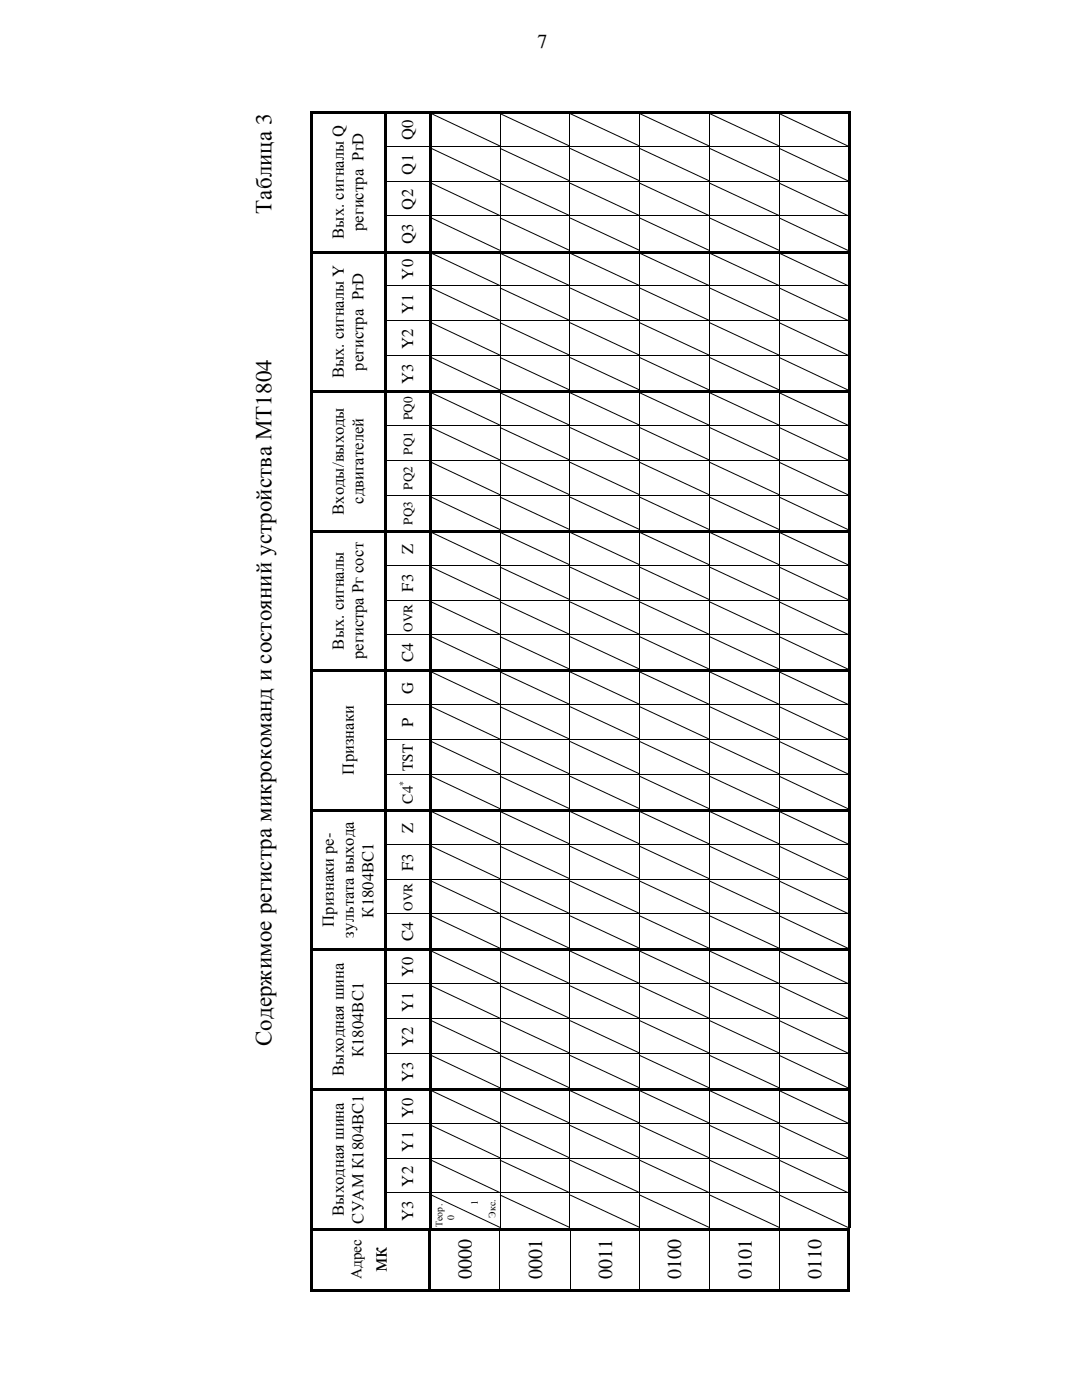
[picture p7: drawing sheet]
<svg xmlns="http://www.w3.org/2000/svg" width="216mm" height="279mm" viewBox="0 0 216 279" stroke-linecap="round" stroke-linejoin="round" font-family="sans-serif">
<g fill="#000">
<path d="M61.8 22.2h.5v.5h-.5zM61.8 22.7h.5v6.4h-.5zM61.8 29.1h.5v.4h-.5zM61.8 29.5h.5v6.6h-.5zM61.8 36.2h.5v.4h-.5zM62.3 22.2h14.4v.5h-14.4zM76.7 22.2h.4v.5h-.4zM76.7 29.1h.4v.4h-.4zM76.7 36.2h.4v.4h-.4zM77.1 22.2h8.5v.5h-8.5zM85.6 22.2h.5v.5h-.5zM85.6 22.7h.5v6.4h-.5z"/>
<path d="M85.6 29.1h.5v.4h-.5zM85.6 29.5h.5v6.6h-.5zM85.6 36.2h.5v.4h-.5zM86.1 22.2h13.6v.5h-13.6zM99.7 22.2h.5v.5h-.5zM99.7 29.1l.1 .4zM99.7 36.2l.1 .4zM100.2 22.2h13.4v.5h-13.4zM113.6 22.2h.5v.5h-.5zM113.6 29.1h.2v.4h-.2zM113.6 36.2h.2v.4h-.2zM114.1 22.2h13.5v.5h-13.5z"/>
<path d="M127.6 22.2h.4v.5h-.4zM127.6 29.1l.1 .4zM127.6 36.2l.1 .4zM128 22.2h13.5v.5h-13.5zM141.5 22.2h.5v.5h-.5zM141.5 29.1h.1v.4h-.1zM141.5 36.2h.1v.4h-.1zM142 22.2h13.4v.5h-13.4zM155.4 22.2h.5v.5h-.5zM155.4 29.1l.1 .4zM155.4 36.2l.1 .4zM155.9 22.2h13.3v.5h-13.3z"/>
<path d="M169.2 22.2h.5v.5h-.5zM169.2 22.7h.5v6.4h-.5zM169.2 29.1h.5v.4h-.5zM169.2 29.5h.5v6.6h-.5zM169.2 36.2h.5v.4h-.5zM61.8 36.6h.5v6.4h-.5zM61.8 43h.5v.5h-.5zM61.8 43.5h.5v6.5h-.5zM61.8 50h.5v.5h-.5zM61.8 50.5h.5v6.5h-.5zM61.8 57h.5v.4h-.5zM62.3 50h14.4v.5h-14.4z"/>
<path d="M76.7 43h.4v.5h-.4zM76.7 50h.4v.5h-.4zM76.7 57h.4v.4h-.4zM77.1 50h8.5v.5h-8.5zM85.6 36.6h.5v6.4h-.5zM85.6 43h.5v.5h-.5zM85.6 43.5h.5v6.5h-.5zM85.6 50h.5v.5h-.5zM85.6 50.5h.5v6.5h-.5zM85.6 57h.5v.4h-.5zM86.1 50h13.6v.5h-13.6zM99.7 43l.1 .5z"/>
<path d="M99.7 50h.5v.5h-.5zM99.7 57l.1 .4zM100.2 50h13.4v.5h-13.4zM113.6 43h.2v.5h-.2zM113.6 50h.5v.5h-.5zM113.6 57h.2v.4h-.2zM114.1 50h13.5v.5h-13.5zM127.6 43l.1 .5zM127.6 50h.4v.5h-.4zM127.6 57l.1 .4zM128 50h13.5v.5h-13.5zM141.5 43h.1v.5h-.1z"/>
<path d="M141.5 50h.5v.5h-.5zM141.5 57h.1v.4h-.1zM142 50h13.4v.5h-13.4zM155.4 43l.1 .5zM155.4 50h.5v.5h-.5zM155.4 57l.1 .4zM155.9 50h13.3v.5h-13.3zM169.2 36.6h.5v6.4h-.5zM169.2 43h.5v.5h-.5zM169.2 43.5h.5v6.5h-.5zM169.2 50h.5v.5h-.5zM169.2 50.5h.5v6.5h-.5z"/>
<path d="M169.2 57h.5v.4h-.5zM61.8 57.4h.5v6.5h-.5zM61.8 64h.5v.4h-.5zM61.8 64.4h.5v6.5h-.5zM61.8 70.9h.5v.5h-.5zM61.8 71.4h.5v6.4h-.5zM61.8 77.9h.5v.5h-.5zM62.3 77.9h14.4v.5h-14.4zM76.7 64h.4v.4h-.4zM76.7 70.9h.4v.5h-.4zM76.7 77.9h.4v.5h-.4zM77.1 77.9h8.5v.5h-8.5z"/>
<path d="M85.6 57.4h.5v6.5h-.5zM85.6 64h.5v.4h-.5zM85.6 64.4h.5v6.5h-.5zM85.6 70.9h.5v.5h-.5zM85.6 71.4h.5v6.4h-.5zM85.6 77.9h.5v.5h-.5zM86.1 77.9h13.6v.5h-13.6zM99.7 64l.1 .4zM99.7 70.9l.1 .5zM99.7 77.9h.5v.5h-.5zM100.2 77.9h13.4v.5h-13.4zM113.6 64h.2v.4h-.2z"/>
<path d="M113.6 70.9h.2v.5h-.2zM113.6 77.9h.5v.5h-.5zM114.1 77.9h13.5v.5h-13.5zM127.6 64l.1 .4zM127.6 70.9l.1 .5zM127.6 77.9h.4v.5h-.4zM128 77.9h13.5v.5h-13.5zM141.5 64h.1v.4h-.1zM141.5 70.9h.1v.5h-.1zM141.5 77.9h.5v.5h-.5zM142 77.9h13.4v.5h-13.4zM155.4 64l.1 .4z"/>
<path d="M155.4 70.9l.1 .5zM155.4 77.9h.5v.5h-.5zM155.9 77.9h13.3v.5h-13.3zM169.2 57.4h.5v6.5h-.5zM169.2 64h.5v.4h-.5zM169.2 64.4h.5v6.5h-.5zM169.2 70.9h.5v.5h-.5zM169.2 71.4h.5v6.4h-.5zM169.2 77.9h.5v.5h-.5zM61.8 78.4h.5v6.4h-.5zM61.8 84.8h.5v.5h-.5zM61.8 85.3h.5v6.5h-.5z"/>
<path d="M61.8 91.9h.5v.4h-.5zM61.8 92.3h.5v6.4h-.5zM61.8 98.7h.5v.5h-.5zM76.7 84.8h.4v.5h-.4zM76.7 91.9h.4v.4h-.4zM76.7 98.7h.4v.5h-.4zM85.6 78.4h.5v6.4h-.5zM85.6 84.8h.5v.5h-.5zM85.6 85.3h.5v6.5h-.5zM85.6 91.9h.5v.4h-.5zM85.6 92.3h.5v6.4h-.5zM85.6 98.7h.5v.5h-.5z"/>
<path d="M99.7 84.8l.1 .5zM99.7 91.9l.1 .4zM99.7 98.7l.1 .5zM113.6 84.8h.2v.5h-.2zM113.6 91.9h.2v.4h-.2zM113.6 98.7h.2v.5h-.2zM127.6 84.8l.1 .5zM127.6 91.9l.1 .4zM127.6 98.7l.1 .5zM141.5 84.8h.1v.5h-.1zM141.5 91.9h.1v.4h-.1zM141.5 98.7h.1v.5h-.1z"/>
<path d="M155.4 84.8l.1 .5zM155.4 91.9l.1 .4zM155.4 98.7l.1 .5zM169.2 78.4h.5v6.4h-.5zM169.2 84.8h.5v.5h-.5zM169.2 85.3h.5v6.5h-.5zM169.2 91.9h.5v.4h-.5zM169.2 92.3h.5v6.4h-.5zM169.2 98.7h.5v.5h-.5zM61.8 99.2h.5v6.5h-.5zM61.8 105.7h.5v.6h-.5zM61.8 106.3h.5v6.4h-.5z"/>
<path d="M61.8 112.7h.5v.4h-.5zM61.8 113.1h.5v6.5h-.5zM62.3 105.7h14.4v.6h-14.4zM76.7 105.7h.4v.6h-.4zM76.7 112.7h.4v.4h-.4zM77.1 105.7h8.5v.6h-8.5zM85.6 99.2h.5v6.5h-.5zM85.6 105.7h.5v.6h-.5zM85.6 106.3h.5v6.4h-.5zM85.6 112.7h.5v.4h-.5zM85.6 113.1h.5v6.5h-.5zM86.1 105.7h13.6v.6h-13.6z"/>
<path d="M99.7 105.7h.5v.6h-.5zM99.7 112.7l.1 .4zM100.2 105.7h13.4v.6h-13.4zM113.6 105.7h.5v.6h-.5zM113.6 112.7h.2v.4h-.2zM114.1 105.7h13.5v.6h-13.5zM127.6 105.7h.4v.6h-.4zM127.6 112.7l.1 .4zM128 105.7h13.5v.6h-13.5zM141.5 105.7h.5v.6h-.5zM141.5 112.7h.1v.4h-.1zM142 105.7h13.4v.6h-13.4z"/>
<path d="M155.4 105.7h.5v.6h-.5zM155.4 112.7l.1 .4zM155.9 105.7h13.3v.6h-13.3zM169.2 99.2h.5v6.5h-.5zM169.2 105.7h.5v.6h-.5zM169.2 106.3h.5v6.4h-.5zM169.2 112.7h.5v.4h-.5zM169.2 113.1h.5v6.5h-.5zM61.8 119.7h.5v.4h-.5zM61.8 120.1h.5v6.5h-.5zM61.8 126.6h.5v.5h-.5zM61.8 127.1h.5v6.4h-.5z"/>
<path d="M61.8 133.6h.5v.5h-.5zM62.3 133.6h14.4v.5h-14.4zM76.7 119.7h.4v.4h-.4zM76.7 126.6h.4v.5h-.4zM76.7 133.6h.4v.5h-.4zM77.1 133.6h8.5v.5h-8.5zM85.6 119.7h.5v.4h-.5zM85.6 120.1h.5v6.5h-.5zM85.6 126.6h.5v.5h-.5zM85.6 127.1h.5v6.4h-.5zM85.6 133.6h.5v.5h-.5zM86.1 133.6h13.6v.5h-13.6z"/>
<path d="M99.7 119.7l.1 .4zM99.7 126.6l.1 .5zM99.7 133.6h.5v.5h-.5zM100.2 133.6h13.4v.5h-13.4zM113.6 119.7h.2v.4h-.2zM113.6 126.6h.2v.5h-.2zM113.6 133.6h.5v.5h-.5zM114.1 133.6h13.5v.5h-13.5zM127.6 119.7l.1 .4zM127.6 126.6l.1 .5zM127.6 133.6h.4v.5h-.4zM128 133.6h13.5v.5h-13.5z"/>
<path d="M141.5 119.7h.1v.4h-.1zM141.5 126.6h.1v.5h-.1zM141.5 133.6h.5v.5h-.5zM142 133.6h13.4v.5h-13.4zM155.4 119.7l.1 .4zM155.4 126.6l.1 .5zM155.4 133.6h.5v.5h-.5zM155.9 133.6h13.3v.5h-13.3zM169.2 119.7h.5v.4h-.5zM169.2 120.1h.5v6.5h-.5zM169.2 126.6h.5v.5h-.5zM169.2 127.1h.5v6.4h-.5z"/>
<path d="M169.2 133.6h.5v.5h-.5zM61.8 134.1h.5v6.4h-.5zM61.8 140.5h.5v.5h-.5zM61.8 141h.5v6.5h-.5zM61.8 147.6h.5v.4h-.5zM61.8 148h.5v6.4h-.5zM61.8 154.4h.5v.5h-.5zM76.7 140.5h.4v.5h-.4zM76.7 147.6h.4v.4h-.4zM76.7 154.4h.4v.5h-.4zM85.6 134.1h.5v6.4h-.5zM85.6 140.5h.5v.5h-.5z"/>
<path d="M85.6 141h.5v6.5h-.5zM85.6 147.6h.5v.4h-.5zM85.6 148h.5v6.4h-.5zM85.6 154.4h.5v.5h-.5zM99.7 140.5l.1 .5zM99.7 147.6l.1 .4zM99.7 154.4l.1 .5zM113.6 140.5h.2v.5h-.2zM113.6 147.6h.2v.4h-.2zM113.6 154.4h.2v.5h-.2zM127.6 140.5l.1 .5zM127.6 147.6l.1 .4z"/>
<path d="M127.6 154.4l.1 .5zM141.5 140.5h.1v.5h-.1zM141.5 147.6h.1v.4h-.1zM141.5 154.4h.1v.5h-.1zM155.4 140.5l.1 .5zM155.4 147.6l.1 .4zM155.4 154.4l.1 .5zM169.2 134.1h.5v6.4h-.5zM169.2 140.5h.5v.5h-.5zM169.2 141h.5v6.5h-.5zM169.2 147.6h.5v.4h-.5zM169.2 148h.5v6.4h-.5z"/>
<path d="M169.2 154.4h.5v.5h-.5zM61.8 154.9h.5v6.5h-.5zM61.8 161.5h.5v.5h-.5zM61.8 162h.5v6.4h-.5zM61.8 168.4h.5v.4h-.5zM61.8 168.8h.5v6.5h-.5zM61.8 175.4h.5v.5h-.5zM62.3 161.5h14.4v.5h-14.4zM76.7 161.5h.4v.5h-.4zM76.7 168.4h.4v.4h-.4zM76.7 175.4h.4v.5h-.4zM77.1 161.5h8.5v.5h-8.5z"/>
<path d="M85.6 154.9h.5v6.5h-.5zM85.6 161.5h.5v.5h-.5zM85.6 162h.5v6.4h-.5zM85.6 168.4h.5v.4h-.5zM85.6 168.8h.5v6.5h-.5zM85.6 175.4h.5v.5h-.5zM86.1 161.5h13.6v.5h-13.6zM99.7 161.5h.5v.5h-.5zM99.7 168.4l.1 .4zM99.7 175.4l.1 .5zM100.2 161.5h13.4v.5h-13.4zM113.6 161.5h.5v.5h-.5z"/>
<path d="M113.6 168.4h.2v.4h-.2zM113.6 175.4h.2v.5h-.2zM114.1 161.5h13.5v.5h-13.5zM127.6 161.5h.4v.5h-.4zM127.6 168.4l.1 .4zM127.6 175.4l.1 .5zM128 161.5h13.5v.5h-13.5zM141.5 161.5h.5v.5h-.5zM141.5 168.4h.1v.4h-.1zM141.5 175.4h.1v.5h-.1zM142 161.5h13.4v.5h-13.4zM155.4 161.5h.5v.5h-.5z"/>
<path d="M155.4 168.4l.1 .4zM155.4 175.4l.1 .5zM155.9 161.5h13.3v.5h-13.3zM169.2 154.9h.5v6.5h-.5zM169.2 161.5h.5v.5h-.5zM169.2 162h.5v6.4h-.5zM169.2 168.4h.5v.4h-.5zM169.2 168.8h.5v6.5h-.5zM169.2 175.4h.5v.5h-.5zM61.8 175.9h.5v6.4h-.5zM61.8 182.3h.5v.5h-.5zM61.8 182.8h.5v6.4h-.5z"/>
<path d="M61.8 189.3h.5v.5h-.5zM61.8 189.8h.5v6.5h-.5zM61.8 196.3h.5v.4h-.5zM62.3 189.3h14.4v.5h-14.4zM76.7 182.3h.4v.5h-.4zM76.7 189.3h.4v.5h-.4zM76.7 196.3h.4v.4h-.4zM77.1 189.3h8.5v.5h-8.5zM85.6 175.9h.5v6.4h-.5zM85.6 182.3h.5v.5h-.5zM85.6 182.8h.5v6.4h-.5zM85.6 189.3h.5v.5h-.5z"/>
<path d="M85.6 189.8h.5v6.5h-.5zM85.6 196.3h.5v.4h-.5zM86.1 189.3h13.6v.5h-13.6zM99.7 182.3l.1 .5zM99.7 189.3h.5v.5h-.5zM99.7 196.3l.1 .4zM100.2 189.3h13.4v.5h-13.4zM113.6 182.3h.2v.5h-.2zM113.6 189.3h.5v.5h-.5zM113.6 196.3h.2v.4h-.2zM114.1 189.3h13.5v.5h-13.5zM127.6 182.3l.1 .5z"/>
<path d="M127.6 189.3h.4v.5h-.4zM127.6 196.3l.1 .4zM128 189.3h13.5v.5h-13.5zM141.5 182.3h.1v.5h-.1zM141.5 189.3h.5v.5h-.5zM141.5 196.3h.1v.4h-.1zM142 189.3h13.4v.5h-13.4zM155.4 182.3l.1 .5zM155.4 189.3h.5v.5h-.5zM155.4 196.3l.1 .4zM155.9 189.3h13.3v.5h-13.3zM169.2 175.9h.5v6.4h-.5z"/>
<path d="M169.2 182.3h.5v.5h-.5zM169.2 182.8h.5v6.4h-.5zM169.2 189.3h.5v.5h-.5zM169.2 189.8h.5v6.5h-.5zM169.2 196.3h.5v.4h-.5zM61.8 196.7h.5v6.5h-.5zM61.8 203.3h.5v.4h-.5zM61.8 203.7h.5v6.4h-.5zM61.8 210.1h.5v.6h-.5zM61.8 210.7h.5v6.4h-.5zM61.8 217.2h.5v.5h-.5zM62.3 217.2h14.4v.5h-14.4z"/>
<path d="M76.7 203.3h.4v.4h-.4zM76.7 210.1h.4v.6h-.4zM76.7 217.2h.4v.5h-.4zM77.1 217.2h8.5v.5h-8.5zM85.6 196.7h.5v6.5h-.5zM85.6 203.3h.5v.4h-.5zM85.6 203.7h.5v6.4h-.5zM85.6 210.1h.5v.6h-.5zM85.6 210.7h.5v6.4h-.5zM85.6 217.2h.5v.5h-.5zM86.1 217.2h13.6v.5h-13.6zM99.7 203.3l.1 .4z"/>
<path d="M99.7 210.1l.1 .6zM99.7 217.2h.5v.5h-.5zM100.2 217.2h13.4v.5h-13.4zM113.6 203.3h.2v.4h-.2zM113.6 210.1h.2v.6h-.2zM113.6 217.2h.5v.5h-.5zM114.1 217.2h13.5v.5h-13.5zM127.6 203.3l.1 .4zM127.6 210.1l.1 .6zM127.6 217.2h.4v.5h-.4zM128 217.2h13.5v.5h-13.5zM141.5 203.3h.1v.4h-.1z"/>
<path d="M141.5 210.1h.1v.6h-.1zM141.5 217.2h.5v.5h-.5zM142 217.2h13.4v.5h-13.4zM155.4 203.3l.1 .4zM155.4 210.1l.1 .6zM155.4 217.2h.5v.5h-.5zM155.9 217.2h13.3v.5h-13.3zM169.2 196.7h.5v6.5h-.5zM169.2 203.3h.5v.4h-.5zM169.2 203.7h.5v6.4h-.5zM169.2 210.1h.5v.6h-.5zM169.2 210.7h.5v6.4h-.5z"/>
<path d="M169.2 217.2h.5v.5h-.5zM61.8 217.7h.5v6.4h-.5zM61.8 224.1h.5v.4h-.5zM61.8 224.5h.5v6.6h-.5zM61.8 231.1h.5v.5h-.5zM61.8 231.6h.5v6.4h-.5zM61.8 238h.5v.5h-.5zM76.7 224.1h.4v.4h-.4zM76.7 231.1h.4v.5h-.4zM76.7 238h.4v.5h-.4zM85.6 217.7h.5v6.4h-.5zM85.6 224.1h.5v.4h-.5z"/>
<path d="M85.6 224.5h.5v6.6h-.5zM85.6 231.1h.5v.5h-.5zM85.6 231.6h.5v6.4h-.5zM85.6 238h.5v.5h-.5zM99.7 224.1l.1 .4zM99.7 231.1l.1 .5zM99.7 238l.1 .5zM113.6 224.1h.2v.4h-.2zM113.6 231.1h.2v.5h-.2zM113.6 238h.2v.5h-.2zM127.6 224.1l.1 .4zM127.6 231.1l.1 .5z"/>
<path d="M127.6 238l.1 .5zM141.5 224.1h.1v.4h-.1zM141.5 231.1h.1v.5h-.1zM141.5 238h.1v.5h-.1zM155.4 224.1l.1 .4zM155.4 231.1l.1 .5zM155.4 238l.1 .5zM169.2 217.7h.5v6.4h-.5zM169.2 224.1h.5v.4h-.5zM169.2 224.5h.5v6.6h-.5zM169.2 231.1h.5v.5h-.5zM169.2 231.6h.5v6.4h-.5z"/>
<path d="M169.2 238h.5v.5h-.5zM61.8 238.5h.5v6.4h-.5zM61.8 245h.5v.5h-.5zM61.8 245.5h.5v11.8h-.5zM61.8 257.3h.5v.4h-.5zM62.3 245h14.4v.5h-14.4zM76.7 245h.4v.5h-.4zM77.1 245h8.4v.5h-8.4zM85.5 245h.5v.5h-.5zM85.5 245.5h.5v11.8h-.5zM85.5 257.3h.5v.4h-.5zM85.6 238.5h.5v6.4h-.5z"/>
<path d="M86 245h.4v.5h-.4zM86.4 245h13.3v.5h-13.3zM99.7 245h.4v.5h-.4zM99.7 257.3h.4v.4h-.4zM99.7 245h.5v.5h-.5zM100.2 245h13.4v.5h-13.4zM113.6 245h.5v.5h-.5zM113.8 245h.5v.5h-.5zM113.8 257.3h.5v.4h-.5zM114.3 245h13.2v.5h-13.2zM127.5 245h.4v.5h-.4zM127.5 257.3h.4v.4h-.4z"/>
<path d="M127.6 245h.5v.5h-.5zM128.1 245h13.3v.5h-13.3zM141.4 245h.5v.5h-.5zM141.4 257.3h.5v.4h-.5zM141.6 245h.5v.5h-.5zM142.1 245h13.3v.5h-13.3zM155.4 245h.5v.5h-.5zM155.4 257.3h.6v.4h-.6zM155.5 245h.5v.5h-.5zM156 245h13.1v.5h-13.1zM169.1 245h.5v.5h-.5zM169.1 245.5h.5v11.8h-.5z"/>
<path d="M169.1 257.3h.5v.4h-.5zM169.2 238.5h.5v6.4h-.5z"/>
</g>
<g fill="none" stroke="#000" stroke-width=".42">
<path d="M76.9 22.7v6.4M76.9 29.5v6.6M76.9 36.6v6.4M76.9 43.5v6.5M76.9 50.5v6.5M76.9 57.4v6.5M76.9 64.4v6.5M76.9 71.4v6.4M76.9 78.4v6.4M76.9 85.3v6.5M76.9 92.3v6.4M76.9 99.2v6.5"/>
<path d="M76.9 106.3v6.4M76.9 113.1v6.5M76.9 120.1v6.5M76.9 127.1v6.4M76.9 134.1v6.4M76.9 141v6.5M76.9 148v6.4M76.9 154.9v6.5M76.9 162v6.4M76.9 168.8v6.5M76.9 175.9v6.4M76.9 182.8v6.4"/>
<path d="M76.9 189.8v6.5M76.9 196.7v6.5M76.9 203.7v6.4M76.9 210.7v6.4M76.9 217.7v6.4M76.9 224.5v6.6M76.9 231.6v6.4M76.9 238.5v6.4M62.3 257.5h23.2M86 257.5h13.7M100.1 257.5h13.7M114.3 257.5h13.2"/>
<path d="M127.9 257.5h13.5M141.9 257.5h13.5M156 257.5h13.1"/>
</g>
<g fill="none" stroke="#000" stroke-width=".2">
<path d="M77.1 29.2h8.5M77.1 36.2h8.5M86.1 22.7l13.6 6.4M86.1 29.2h13.6M86.1 29.6l13.6 6.5M86.1 36.2h13.6M86.1 36.6l13.6 6.4M99.8 22.7v6.4M99.8 29.5v6.6M99.8 36.6v6.4M99.8 22.7l13.8 6.4M99.8 29.2h13.8"/>
<path d="M99.8 29.6l13.8 6.5M99.8 36.2h13.8M99.8 36.6l13.8 6.4M113.7 22.7v6.4M113.7 29.5v6.6M113.7 36.6v6.4M113.8 22.7l13.8 6.4M113.8 29.2h13.8M113.8 29.6l13.8 6.5M113.8 36.2h13.8M113.8 36.6l13.8 6.4M127.6 29.1v-6.4l13.9 6.4"/>
<path d="M127.6 29.5v6.6M127.7 29.2h13.8M127.7 29.6l13.8 6.5M127.7 36.2h13.8M141.6 22.7v6.4M141.6 29.5v6.6M141.6 36.6v6.4M141.6 22.7l13.8 6.4M141.6 29.2h13.8M141.6 29.6l13.8 6.5M141.6 36.2h13.8M141.6 36.6l13.8 6.4"/>
<path d="M155.5 22.7v6.4M155.5 29.5v6.6M155.5 36.6v6.4M155.5 22.7l13.7 6.4M155.5 29.2h13.7M155.5 29.6l13.7 6.5M155.5 36.2h13.7M155.5 36.6l13.7 6.4M77.1 43.1h8.5M77.1 57.1h8.5M86.1 43.1h13.6M86.1 43.5l13.6 6.5"/>
<path d="M86.1 50.5l13.6 6.5M86.1 57.1h13.6M86.1 57.5l13.6 6.4M99.8 43.5v6.5M99.8 50.5v6.5M99.8 57.4v6.5M99.8 43.1h13.8M99.8 43.5l13.8 6.5M99.8 50.5l13.8 6.5M99.8 57.1h13.8M99.8 57.5l13.8 6.4M113.7 43.5v6.5"/>
<path d="M113.7 50.5v6.5M113.7 57.4v6.5M113.8 43.1h13.8M113.8 43.5l13.8 6.5M113.8 50.5l13.8 6.5M113.8 57.1h13.8M113.8 57.5l13.8 6.4M127.6 43v-6.4l13.9 6.4M127.6 50v-6.5l13.9 6.5M127.6 57v-6.5l13.9 6.5M127.6 57.4v6.5M127.7 43.1h13.8"/>
<path d="M127.7 57.1h13.8M127.7 57.5l13.8 6.4M141.6 43.5v6.5M141.6 50.5v6.5M141.6 57.4v6.5M141.6 43.1h13.8M141.6 43.5l13.8 6.5M141.6 50.5l13.8 6.5M141.6 57.1h13.8M141.6 57.5l13.8 6.4M155.5 43.5v6.5M155.5 50.5v6.5"/>
<path d="M155.5 57.4v6.5M155.5 43.1h13.7M155.5 43.5l13.7 6.5M155.5 50.5l13.7 6.5M155.5 57.1h13.7M155.5 57.5l13.7 6.4M77.1 64.1h8.5M77.1 71h8.5M86.1 64.1h13.6M86.1 64.4l13.6 6.5M86.1 71h13.6M86.1 71.4l13.6 6.4"/>
<path d="M86.1 78.4l13.6 6.4M99.8 64.4v6.5M99.8 71.4v6.4M99.8 78.4v6.4M99.8 64.1h13.8M99.8 64.4l13.8 6.5M99.8 71h13.8M99.8 71.4l13.8 6.4M99.8 78.4l13.8 6.4M113.7 64.4v6.5M113.7 71.4v6.4M113.7 78.4v6.4"/>
<path d="M113.8 64.1h13.8M113.8 64.4l13.8 6.5M113.8 71h13.8M113.8 71.4l13.8 6.4M113.8 78.4l13.8 6.4M127.6 70.9v-6.5l13.9 6.5M127.6 77.8v-6.4l13.9 6.4M127.7 64.1h13.8M127.7 71h13.8M141.6 64.4v6.5M141.6 71.4v6.4M141.6 78.4v6.4"/>
<path d="M141.6 64.1h13.8M141.6 64.4l13.8 6.5M141.6 71h13.8M141.6 71.4l13.8 6.4M141.6 78.4l13.8 6.4M155.5 64.4v6.5M155.5 71.4v6.4M155.5 78.4v6.4M155.5 64.1h13.7M155.5 64.4l13.7 6.5M155.5 71h13.7M155.5 71.4l13.7 6.4"/>
<path d="M155.5 78.4l13.7 6.4M77.1 84.9h8.5M77.1 91.9h8.5M77.1 98.8h8.5M86.1 84.9h13.6M86.1 85.3l13.6 6.5M86.1 91.9h13.6M86.1 92.3l13.6 6.4M86.1 98.8h13.6M86.1 99.2l13.6 6.5M99.8 85.3v6.5M99.8 92.3v6.4"/>
<path d="M99.8 99.2v6.5M99.8 84.9h13.8M99.8 85.3l13.8 6.5M99.8 91.9h13.8M99.8 92.3l13.8 6.4M99.8 98.8h13.8M99.8 99.2l13.8 6.5M113.7 85.3v6.5M113.7 92.3v6.4M113.7 99.2v6.5M113.8 84.9h13.8M113.8 85.3l13.8 6.5"/>
<path d="M113.8 91.9h13.8M113.8 92.3l13.8 6.4M113.8 98.8h13.8M113.8 99.2l13.8 6.5M127.6 84.8v-6.4l13.9 6.4M127.6 85.3v6.5M127.6 98.7v-6.4l13.9 6.4M127.7 84.9h13.8M127.7 85.3l13.8 6.5M127.7 91.9h13.8M127.7 98.8h13.8M141.6 85.3v6.5"/>
<path d="M141.6 92.3v6.4M141.6 99.2v6.5M141.6 84.9h13.8M141.6 85.3l13.8 6.5M141.6 91.9h13.8M141.6 92.3l13.8 6.4M141.6 98.8h13.8M141.6 99.2l13.8 6.5M155.5 85.3v6.5M155.5 92.3v6.4M155.5 99.2v6.5M155.5 84.9h13.7"/>
<path d="M155.5 85.3l13.7 6.5M155.5 91.9h13.7M155.5 92.3l13.7 6.4M155.5 98.8h13.7M155.5 99.2l13.7 6.5M77.1 112.8h8.5M77.1 119.8h8.5M86.1 106.3l13.6 6.4M86.1 112.8h13.6M86.1 113.2l13.6 6.4M86.1 119.8h13.6M99.8 106.3v6.4"/>
<path d="M99.8 113.1v6.5M99.8 106.3l13.8 6.4M99.8 112.8h13.8M99.8 113.2l13.8 6.4M99.8 119.8h13.8M113.7 106.3v6.4M113.7 113.1v6.5M113.8 106.3l13.8 6.4M113.8 112.8h13.8M113.8 113.2l13.8 6.4M113.8 119.8h13.8M127.6 105.7v-6.5l13.9 6.5"/>
<path d="M127.6 112.7v-6.4l13.9 6.4M127.6 113.1v6.5M127.7 112.8h13.8M127.7 113.2l13.8 6.4M127.7 119.8h13.8M141.6 106.3v6.4M141.6 113.1v6.5M141.6 106.3l13.8 6.4M141.6 112.8h13.8M141.6 113.2l13.8 6.4M141.6 119.8h13.8M155.5 106.3v6.4"/>
<path d="M155.5 113.1v6.5M155.5 106.3l13.7 6.4M155.5 112.8h13.7M155.5 113.2l13.7 6.4M155.5 119.8h13.7M77.1 126.7h8.5M86.1 120.1l13.6 6.5M86.1 126.7h13.6M86.1 127.1l13.6 6.4M86.1 134.1l13.6 6.4M99.8 120.1v6.5M99.8 127.1v6.4"/>
<path d="M99.8 134.1v6.4M99.8 120.1l13.8 6.5M99.8 126.7h13.8M99.8 127.1l13.8 6.4M99.8 134.1l13.8 6.4M113.7 120.1v6.5M113.7 127.1v6.4M113.7 134.1v6.4M113.8 120.1l13.8 6.5M113.8 126.7h13.8M113.8 127.1l13.8 6.4M113.8 134.1l13.8 6.4"/>
<path d="M127.6 126.6v-6.5l13.9 6.5M127.6 133.5v-6.4l13.9 6.4M127.7 126.7h13.8M141.6 120.1v6.5M141.6 127.1v6.4M141.6 134.1v6.4M141.6 120.1l13.8 6.5M141.6 126.7h13.8M141.6 127.1l13.8 6.4M141.6 134.1l13.8 6.4M155.5 120.1v6.5M155.5 127.1v6.4"/>
<path d="M155.5 134.1v6.4M155.5 120.1l13.7 6.5M155.5 126.7h13.7M155.5 127.1l13.7 6.4M155.5 134.1l13.7 6.4M77.1 140.6h8.5M77.1 147.6h8.5M77.1 154.5h8.5M86.1 140.6h13.6M86.1 141.1l13.6 6.4M86.1 147.6h13.6M86.1 148l13.6 6.4"/>
<path d="M86.1 154.5h13.6M86.1 154.9l13.6 6.5M99.8 141v6.5M99.8 148v6.4M99.8 154.9v6.5M99.8 140.6h13.8M99.8 141.1l13.8 6.4M99.8 147.6h13.8M99.8 148l13.8 6.4M99.8 154.5h13.8M99.8 154.9l13.8 6.5M113.7 141v6.5"/>
<path d="M113.7 148v6.4M113.7 154.9v6.5M113.8 140.6h13.8M113.8 141.1l13.8 6.4M113.8 147.6h13.8M113.8 148l13.8 6.4M113.8 154.5h13.8M113.8 154.9l13.8 6.5M127.6 140.5v-6.4l13.9 6.4M127.6 141v6.5M127.6 154.4v-6.4l13.9 6.4M127.7 140.6h13.8"/>
<path d="M127.7 141.1l13.8 6.4M127.7 147.6h13.8M127.7 154.5h13.8M141.6 141v6.5M141.6 148v6.4M141.6 154.9v6.5M141.6 140.6h13.8M141.6 141.1l13.8 6.4M141.6 147.6h13.8M141.6 148l13.8 6.4M141.6 154.5h13.8M141.6 154.9l13.8 6.5"/>
<path d="M155.5 141v6.5M155.5 148v6.4M155.5 154.9v6.5M155.5 140.6h13.7M155.5 141.1l13.7 6.4M155.5 147.6h13.7M155.5 148l13.7 6.4M155.5 154.5h13.7M155.5 154.9l13.7 6.5M77.1 168.5h8.5M77.1 175.5h8.5M86.1 162l13.6 6.4"/>
<path d="M86.1 168.5h13.6M86.1 168.9l13.6 6.4M86.1 175.5h13.6M86.1 175.9l13.6 6.4M99.8 162v6.4M99.8 168.8v6.5M99.8 175.9v6.4M99.8 162l13.8 6.4M99.8 168.5h13.8M99.8 168.9l13.8 6.4M99.8 175.5h13.8M99.8 175.9l13.8 6.4"/>
<path d="M113.7 162v6.4M113.7 168.8v6.5M113.7 175.9v6.4M113.8 162l13.8 6.4M113.8 168.5h13.8M113.8 168.9l13.8 6.4M113.8 175.5h13.8M113.8 175.9l13.8 6.4M127.6 161.4v-6.5l13.9 6.5M127.6 168.4v-6.4l13.9 6.4M127.6 168.8v6.5M127.7 168.5h13.8"/>
<path d="M127.7 168.9l13.8 6.4M127.7 175.5h13.8M141.6 162v6.4M141.6 168.8v6.5M141.6 175.9v6.4M141.6 162l13.8 6.4M141.6 168.5h13.8M141.6 168.9l13.8 6.4M141.6 175.5h13.8M141.6 175.9l13.8 6.4M155.5 162v6.4M155.5 168.8v6.5"/>
<path d="M155.5 175.9v6.4M155.5 162l13.7 6.4M155.5 168.5h13.7M155.5 168.9l13.7 6.4M155.5 175.5h13.7M155.5 175.9l13.7 6.4M77.1 182.4h8.5M77.1 196.3h8.5M86.1 182.4h13.6M86.1 182.8l13.6 6.4M86.1 189.8l13.6 6.5M86.1 196.3h13.6"/>
<path d="M86.1 196.8l13.6 6.4M99.8 182.8v6.4M99.8 189.8v6.5M99.8 196.7v6.5M99.8 182.4h13.8M99.8 182.8l13.8 6.4M99.8 189.8l13.8 6.5M99.8 196.3h13.8M99.8 196.8l13.8 6.4M113.7 182.8v6.4M113.7 189.8v6.5M113.7 196.7v6.5"/>
<path d="M113.8 182.4h13.8M113.8 182.8l13.8 6.4M113.8 189.8l13.8 6.5M113.8 196.3h13.8M113.8 196.8l13.8 6.4M127.6 182.3v-6.4l13.9 6.4M127.6 189.2v-6.4l13.9 6.4M127.6 196.3v-6.5l13.9 6.5M127.6 196.7v6.5M127.7 182.4h13.8M127.7 196.3h13.8M127.7 196.8l13.8 6.4"/>
<path d="M141.6 182.8v6.4M141.6 189.8v6.5M141.6 196.7v6.5M141.6 182.4h13.8M141.6 182.8l13.8 6.4M141.6 189.8l13.8 6.5M141.6 196.3h13.8M141.6 196.8l13.8 6.4M155.5 182.8v6.4M155.5 189.8v6.5M155.5 196.7v6.5M155.5 182.4h13.7"/>
<path d="M155.5 182.8l13.7 6.4M155.5 189.8l13.7 6.5M155.5 196.3h13.7M155.5 196.8l13.7 6.4M77.1 203.3h8.5M77.1 210.2h8.5M86.1 203.3h13.6M86.1 203.7l13.6 6.4M86.1 210.2h13.6M86.1 210.7l13.6 6.4M86.1 217.7l13.6 6.4M99.8 203.7v6.4"/>
<path d="M99.8 210.7v6.4M99.8 217.7v6.4M99.8 203.3h13.8M99.8 203.7l13.8 6.4M99.8 210.2h13.8M99.8 210.7l13.8 6.4M99.8 217.7l13.8 6.4M113.7 203.7v6.4M113.7 210.7v6.4M113.7 217.7v6.4M113.8 203.3h13.8M113.8 203.7l13.8 6.4"/>
<path d="M113.8 210.2h13.8M113.8 210.7l13.8 6.4M113.8 217.7l13.8 6.4M127.6 210.1v-6.4l13.9 6.4M127.6 217.1v-6.4l13.9 6.4M127.7 203.3h13.8M127.7 210.2h13.8M141.6 203.7v6.4M141.6 210.7v6.4M141.6 217.7v6.4M141.6 203.3h13.8M141.6 203.7l13.8 6.4"/>
<path d="M141.6 210.2h13.8M141.6 210.7l13.8 6.4M141.6 217.7l13.8 6.4M155.5 203.7v6.4M155.5 210.7v6.4M155.5 217.7v6.4M155.5 203.3h13.7M155.5 203.7l13.7 6.4M155.5 210.2h13.7M155.5 210.7l13.7 6.4M155.5 217.7l13.7 6.4M77.1 224.2h8.5"/>
<path d="M77.1 231.2h8.5M77.1 238.1h8.5M86.1 224.2h13.6M86.1 224.6l13.6 6.5M86.1 231.2h13.6M86.1 231.6l13.6 6.4M86.1 238.1h13.6M86.1 238.5l13.6 6.4M99.8 224.5v6.6M99.8 231.6v6.4M99.8 238.5v6.4M99.8 224.2h13.8"/>
<path d="M99.8 224.6l13.8 6.5M99.8 231.2h13.8M99.8 231.6l13.8 6.4M99.8 238.1h13.8M99.8 238.5l13.8 6.4M113.7 224.5v6.6M113.7 231.6v6.4M113.7 238.5v6.4M113.8 224.2h13.8M113.8 224.6l13.8 6.5M113.8 231.2h13.8M113.8 231.6l13.8 6.4"/>
<path d="M113.8 238.1h13.8M113.8 238.5l13.8 6.4M127.6 224.1v-6.4l13.9 6.4M127.6 224.5v6.6M127.6 238v-6.4l13.9 6.4M127.7 224.2h13.8M127.7 224.6l13.8 6.5M127.7 231.2h13.8M127.7 238.1h13.8M141.6 224.5v6.6M141.6 231.6v6.4M141.6 238.5v6.4"/>
<path d="M141.6 224.2h13.8M141.6 224.6l13.8 6.5M141.6 231.2h13.8M141.6 231.6l13.8 6.4M141.6 238.1h13.8M141.6 238.5l13.8 6.4M155.5 224.5v6.6M155.5 231.6v6.4M155.5 238.5v6.4M155.5 224.2h13.7M155.5 224.6l13.7 6.5M155.5 231.2h13.7"/>
<path d="M155.5 231.6l13.7 6.4M155.5 238.1h13.7M155.5 238.5l13.7 6.4M99.7 245.5v11.8M113.9 245.5v11.8M127.6 245.5v11.8M127.6 244.9v-6.4l13.9 6.4M141.5 245.5v11.8M155.5 245.5v11.8"/>
</g>
<g font-size="4.6">
<text x="54.2" y="42.7" transform="rotate(-90 54.2 42.7)">Таблица3</text>
<text x="54.2" y="208.7" transform="rotate(-90 54.2 208.7)">Содержимоерегистрамикрокоманд исостояний устройстваМТ1804</text>
<text x="77.2" y="253.9" transform="rotate(-90 77.2 253.9)">мк</text>
</g>
<g font-size="4">
<text x="107.3" y="9.7">7</text>
<text x="94.1" y="255.3" transform="rotate(-90 94.1 255.3)">0000</text>
<text x="108.2" y="255.3" transform="rotate(-90 108.2 255.3)">0001</text>
<text x="122.2" y="255.3" transform="rotate(-90 122.2 255.3)">0011</text>
<text x="135.9" y="255.3" transform="rotate(-90 135.9 255.3)">0100</text>
<text x="150" y="255.3" transform="rotate(-90 150 255.3)">0101</text>
<text x="163.9" y="255.3" transform="rotate(-90 163.9 255.3)">0110</text>
</g>
<g font-size="3.3">
<text x="82.5" y="27.9" transform="rotate(-90 82.5 27.9)">Q0</text>
<text x="82.5" y="34.9" transform="rotate(-90 82.5 34.9)">Q1</text>
<text x="82.5" y="41.8" transform="rotate(-90 82.5 41.8)">Q2</text>
<text x="68.6" y="47.7" transform="rotate(-90 68.6 47.7)">Вых. сигналы Q</text>
<text x="72.6" y="46.1" transform="rotate(-90 72.6 46.1)">регистра РгD</text>
<text x="82.5" y="48.8" transform="rotate(-90 82.5 48.8)">Q3</text>
<text x="82.5" y="55.8" transform="rotate(-90 82.5 55.8)">Y0</text>
<text x="82.5" y="62.7" transform="rotate(-90 82.5 62.7)">Y1</text>
<text x="82.5" y="69.7" transform="rotate(-90 82.5 69.7)">Y2</text>
<text x="68.6" y="75.5" transform="rotate(-90 68.6 75.5)">Вых. сигналы Y</text>
<text x="72.6" y="74" transform="rotate(-90 72.6 74)">регистра РгD</text>
<text x="82.5" y="76.6" transform="rotate(-90 82.5 76.6)">Y3</text>
<text x="72.6" y="100.6" transform="rotate(-90 72.6 100.6)">сдвигателей</text>
<text x="68.6" y="102.7" transform="rotate(-90 68.6 102.7)">Входы/выходы</text>
<text x="82.5" y="110.5" transform="rotate(-90 82.5 110.5)">Z</text>
<text x="82.5" y="118.1" transform="rotate(-90 82.5 118.1)">F3</text>
<text x="68.6" y="129.6" transform="rotate(-90 68.6 129.6)">Вых. сигналы</text>
<text x="72.6" y="131.6" transform="rotate(-90 72.6 131.6)">регистраРгсост</text>
<text x="82.5" y="132.2" transform="rotate(-90 82.5 132.2)">C4</text>
<text x="82.5" y="138.4" transform="rotate(-90 82.5 138.4)">G</text>
<text x="82.5" y="145" transform="rotate(-90 82.5 145)">P</text>
<text x="70.6" y="154.6" transform="rotate(-90 70.6 154.6)">Признаки</text>
<text x="82.5" y="166.2" transform="rotate(-90 82.5 166.2)">Z</text>
<text x="66.6" y="168.7" transform="rotate(-90 66.6 168.7)">е</text>
<text x="82.5" y="173.8" transform="rotate(-90 82.5 173.8)">F3</text>
<text x="66.6" y="185" transform="rotate(-90 66.6 185)">Признакир-</text>
<text x="74.5" y="183.1" transform="rotate(-90 74.5 183.1)">К1804ВС1</text>
<text x="70.6" y="187.1" transform="rotate(-90 70.6 187.1)">зультатавыхода</text>
<text x="82.5" y="187.9" transform="rotate(-90 82.5 187.9)">C4</text>
<text x="82.5" y="195.1" transform="rotate(-90 82.5 195.1)">Y0</text>
<text x="82.5" y="202" transform="rotate(-90 82.5 202)">Y1</text>
<text x="82.5" y="209" transform="rotate(-90 82.5 209)">Y2</text>
<text x="68.6" y="214.8" transform="rotate(-90 68.6 214.8)">Выходная шина</text>
<text x="72.6" y="211" transform="rotate(-90 72.6 211)">К1804ВС1</text>
<text x="82.5" y="215.9" transform="rotate(-90 82.5 215.9)">Y3</text>
<text x="82.5" y="223.1" transform="rotate(-90 82.5 223.1)">Y0</text>
<text x="82.5" y="229.9" transform="rotate(-90 82.5 229.9)">Y1</text>
<text x="82.5" y="236.8" transform="rotate(-90 82.5 236.8)">Y2</text>
<text x="68.6" y="242.7" transform="rotate(-90 68.6 242.7)">Выходная шина</text>
<text x="72.6" y="244.2" transform="rotate(-90 72.6 244.2)">СУАМ К1804ВС1</text>
<text x="82.5" y="243.8" transform="rotate(-90 82.5 243.8)">Y3</text>
</g>
<g font-size="3">
<text x="82.4" y="153.8" transform="rotate(-90 82.4 153.8)">TST</text>
<text x="82.4" y="160.4" transform="rotate(-90 82.4 160.4)">C4</text>
<text x="72.1" y="255.3" transform="rotate(-90 72.1 255.3)">Адрес</text>
</g>
<g font-size="2.6">
<text x="82.3" y="83.9" transform="rotate(-90 82.3 83.9)">PQ0</text>
<text x="82.3" y="90.8" transform="rotate(-90 82.3 90.8)">PQ1</text>
<text x="82.3" y="97.8" transform="rotate(-90 82.3 97.8)">PQ2</text>
<text x="82.3" y="104.7" transform="rotate(-90 82.3 104.7)">PQ3</text>
<text x="82.3" y="126.1" transform="rotate(-90 82.3 126.1)">OVR</text>
<text x="82.3" y="181.8" transform="rotate(-90 82.3 181.8)">OVR</text>
</g>
<g font-size="1.9">
<text x="81" y="156.9" transform="rotate(-90 81 156.9)">*</text>
<text x="88.3" y="244.9" transform="rotate(-90 88.3 244.9)">Теор.</text>
<text x="90.6" y="243.4" transform="rotate(-90 90.6 243.4)">0</text>
<text x="95.3" y="240.5" transform="rotate(-90 95.3 240.5)">1</text>
<text x="98.9" y="243.1" transform="rotate(-90 98.9 243.1)">Экс.</text>
</g>
</svg>
